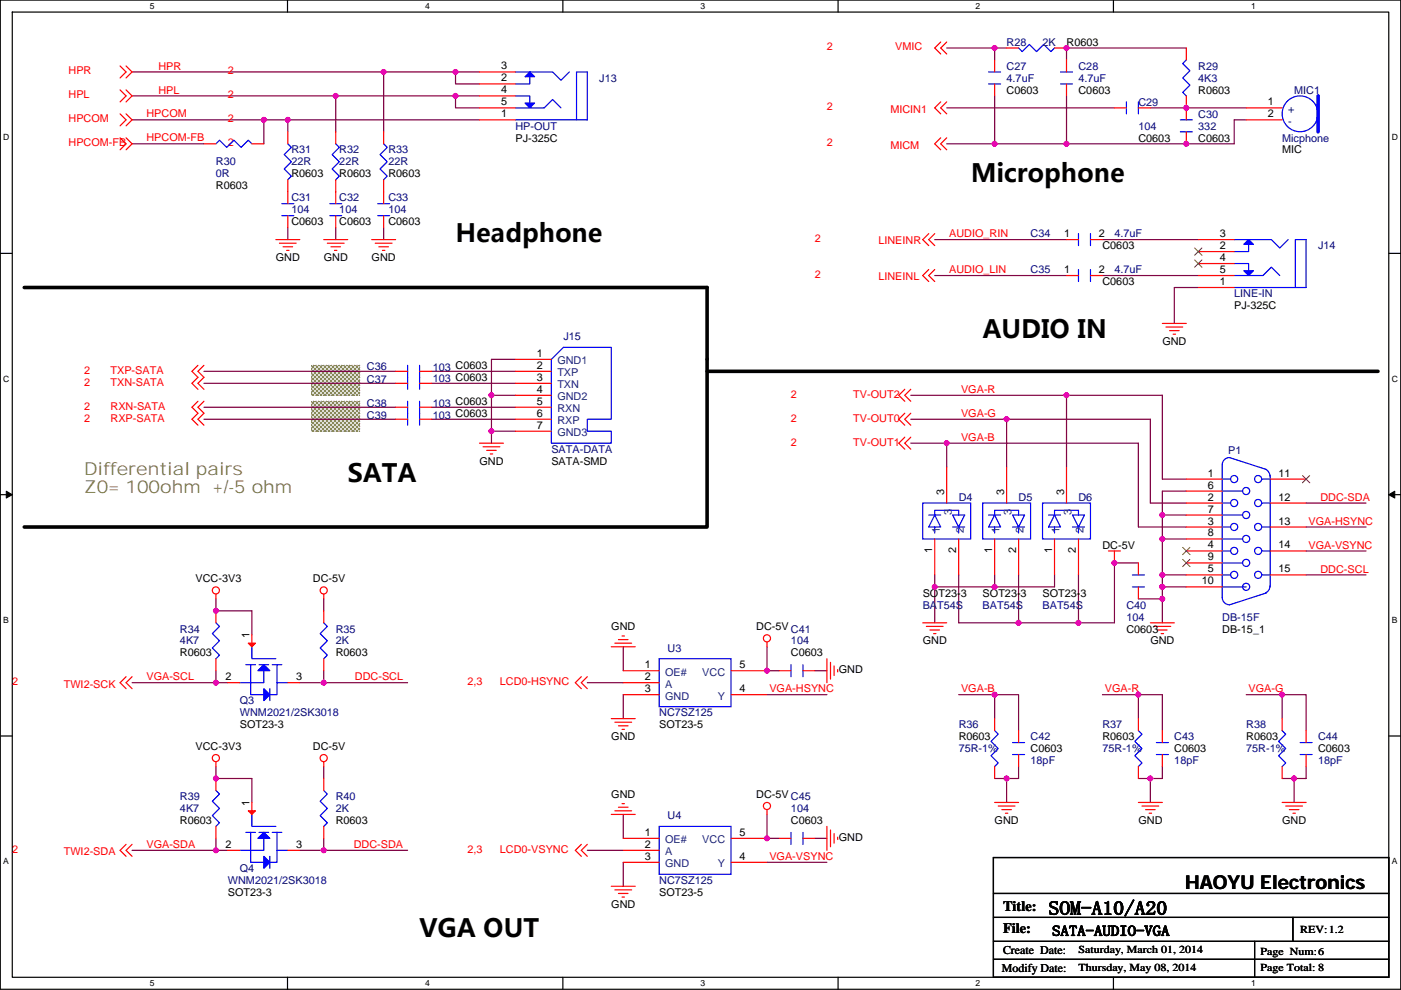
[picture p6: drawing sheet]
<svg xmlns="http://www.w3.org/2000/svg" width="297mm" height="210mm" viewBox="0 0 297 210" stroke-linecap="round" stroke-linejoin="round" font-family="sans-serif">
<path d="M.1 0h296.9v209.8h-296.9zM2.6 2.6h291.8v204.7h-291.8z" fill="none" stroke="#000" stroke-width=".25"/>
<g fill="#fff">
<path d="M31.8 .3h1v2h-1z"/>
<path d="M31.8 207.5h1v2.1h-1z"/>
</g>
<path d="M61 0v2.6M61 207.3v2.5" fill="none" stroke="#000" stroke-width=".25"/>
<g fill="#fff">
<path d="M90.1 .3h1v2h-1z"/>
<path d="M90.1 207.5h1v2.1h-1z"/>
</g>
<path d="M119.3 0v2.6M119.3 207.3v2.5" fill="none" stroke="#000" stroke-width=".25"/>
<g fill="#fff">
<path d="M148.5 .3h1v2h-1z"/>
<path d="M148.5 207.5h1v2.1h-1z"/>
</g>
<path d="M177.7 0v2.6M177.7 207.3v2.5" fill="none" stroke="#000" stroke-width=".25"/>
<g fill="#fff">
<path d="M206.9 .3h1v2h-1z"/>
<path d="M206.9 207.5h1v2.1h-1z"/>
</g>
<path d="M236.1 0v2.6M236.1 207.3v2.5" fill="none" stroke="#000" stroke-width=".25"/>
<g fill="#fff">
<path d="M265.2 .3h1v2h-1z"/>
<path d="M265.2 207.5h1v2.1h-1z"/>
<path d="M.7 28.2h1.3v2h-1.3z"/>
<path d="M295.1 28.2h1.3v2h-1.3z"/>
<path d="M.7 79.3h1.3v2.1h-1.3z"/>
<path d="M295.1 79.3h1.3v2.1h-1.3z"/>
</g>
<path d="M.1 53.7h2.5M294.4 53.7h2.6" fill="none" stroke="#000" stroke-width=".25"/>
<g fill="#fff">
<path d="M.7 130.5h1.2v2h-1.2z"/>
<path d="M295.1 130.5h1.2v2h-1.2z"/>
</g>
<path d="M.1 104.9h2.5M294.4 104.9h2.6" fill="none" stroke="#000" stroke-width=".25"/>
<path d="M1.3 104.2l1.3 .7-1.3 .7zM294.4 104.9l1.3-.7v1.4z" fill="#000" stroke="#000" stroke-width=".21"/>
<g fill="#fff">
<path d="M.7 181.7h1.2v2h-1.2z"/>
<path d="M295.1 181.7h1.2v2h-1.2z"/>
</g>
<path d="M.1 156.1h2.5M294.4 156.1h2.6M210.6 181.9h83.8v25.4h-83.8zM210.6 189.5h83.8M210.6 194.6h83.8M210.6 199.7h83.8M266 199.7v7.6M274.1 194.6v5.1M210.6 203.5h83.8" fill="none" stroke="#000" stroke-width=".25"/>
<g fill="#808040" stroke="#808040" stroke-width=".25" stroke-dasharray="0 .5">
<path d="M66.1 77.5h10.2v6.3h-10.2z" fill-rule="evenodd"/>
<path d="M66.1 85.1h10.2v6.4h-10.2z" fill-rule="evenodd"/>
</g>
<path d="M5.1 61h144.8v50.8h-144.8M149.9 78.8h142.3" fill="none" stroke="#000" stroke-width=".76"/>
<g fill="none" stroke="#800040" stroke-width=".25">
<path d="M28 15.3h53.3M81.3 15.3v12.7M81.3 15.3h15.3M96.6 15.3v2.5h5.1M96.6 15.3h5.1M200.7 10.2h10.2M210.9 10.2v2.5M210.9 10.2h2.5M251.5 10.2h-25.4v2.5M28 20.3h43.2M28 30.5h15.2M28 25.4h27.9v5.1"/>
<path d="M55.9 25.4h5.1M61 25.4h40.7M61 25.4v2.6M71.2 20.3v7.7M71.2 20.3h25.4M96.6 20.3h5.1M96.6 20.3v2.6h5.1M200.7 22.9h35.6M200.7 30.5h10.2M210.9 20.3v10.2M210.9 30.5h15.2M226.1 20.3v10.2"/>
<path d="M243.9 22.9h20.3M264.2 25.4h-2.5v5.1h-35.6M61 48.3v2.5M71.2 48.3v2.5M81.3 48.3v2.5M198.2 50.8h27.9M198.2 58.4h27.9M233.7 50.8h20.4M233.7 58.4h20.4M43.2 78.8h40.7M91.5 78.8h17.8M109.3 76.2h-5.1v7.6h5.1"/>
<path d="M254.1 61h-5.1v7.6M43.2 81.3h40.7M43.2 86.4h40.7M43.2 88.9h40.7M91.5 88.9h17.8M91.5 81.3h17.8M91.5 86.4h17.8M104.2 83.8v7.7h5.1M104.2 91.5v2.5M193.1 94h7.6v5.1M193.1 83.8h33v15.3M193.1 88.9h20.3v10.2"/>
<path d="M200.7 94h40.7v17.8h10.1M213.4 88.9h30.5v17.8h7.6M226.1 83.8h20.3v17.8h5.1M241.4 119.4h-5.1v12.7h-7.6M246.4 109.2v5.1M246.4 114.3v7.6M246.4 109.2h5.1M246.4 114.3h5.1M251.5 104.2h-5.1v5M276.9 116.9h12.7M276.9 111.8h12.7M276.9 106.7h12.7"/>
<path d="M45.8 127v2.6h7.6v5M68.6 127v2.6M132.1 137.2v5.1M162.6 137.2v5.1h2.6M198.2 121.9v2.6M198.2 124.5v7.6M198.2 124.5h12.7M203.3 121.9v10.2h12.7M210.9 121.9v2.6M216 121.9v10.2M216 132.1h12.7M223.6 121.9v2.6h-12.7"/>
<path d="M228.7 121.9v10.2M241.4 127h5M246.4 127v5.1M246.4 121.9h5.1M246.4 124.5h5.1M246.4 121.9v2.6M246.4 124.5v2.5M276.9 121.9h12.7M28 144.8h17.8M45.8 144.8h2.5M45.8 142.3v2.5M63.6 144.8h5"/>
<path d="M68.6 144.8h17.8M68.6 142.3v2.5M124.5 144.8h7.6M132.1 147.3v5.1M162.6 147.3h12.7M172.8 142.3h2.5M203.3 147.3h7.6v5.1M210.9 147.3h5.1v7.7M233.7 147.3h7.7M241.4 147.3h5v7.7M241.4 147.3v5.1M264.2 147.3h7.6v5.1"/>
<path d="M271.8 147.3h5.1v7.7M45.8 162.6v2.5h7.6v5.1M45.8 177.8v2.6M68.6 162.6v2.5M68.6 177.8v2.6M132.1 172.7v5.1M162.6 172.7v5.1h2.6M172.8 177.8h2.5M210.9 165.1h2.5M213.4 165.1v5.1M216 162.6v2.5h-2.6M241.4 165.1h2.5"/>
<path d="M243.9 165.1v5.1M246.4 162.6v2.5h-2.5M271.8 165.1h2.6M274.4 165.1v5.1M276.9 162.6v2.5h-2.5M28 180.4h17.8M45.8 180.4h2.5M63.6 180.4h5M68.6 180.4h17.8M124.5 180.4h7.6M132.1 182.9v5.1M162.6 182.9h12.7"/>
</g>
<g fill="#f0f" stroke="#f0f" stroke-width=".25">
<circle cx="61" cy="25.4" r=".5"/>
<circle cx="55.9" cy="25.4" r=".5"/>
<circle cx="81.3" cy="15.2" r=".5"/>
<circle cx="71.2" cy="20.3" r=".5"/>
<circle cx="246.4" cy="114.3" r=".5"/>
<circle cx="213.4" cy="88.9" r=".5"/>
<circle cx="200.7" cy="94" r=".5"/>
<circle cx="246.4" cy="109.2" r=".5"/>
<circle cx="228.6" cy="132.1" r=".5"/>
<circle cx="215.9" cy="132.1" r=".5"/>
<circle cx="210.9" cy="124.5" r=".5"/>
<circle cx="198.2" cy="124.5" r=".5"/>
<circle cx="226.1" cy="83.8" r=".5"/>
<circle cx="246.4" cy="124.5" r=".5"/>
<circle cx="246.4" cy="121.9" r=".5"/>
<circle cx="246.4" cy="127" r=".5"/>
<circle cx="236.3" cy="119.4" r=".5"/>
<circle cx="210.9" cy="147.3" r=".5"/>
<circle cx="271.8" cy="147.3" r=".5"/>
<circle cx="241.3" cy="147.3" r=".5"/>
<circle cx="213.4" cy="165.1" r=".5"/>
<circle cx="274.4" cy="165.1" r=".5"/>
<circle cx="243.9" cy="165.1" r=".5"/>
<circle cx="162.6" cy="142.2" r=".5"/>
<circle cx="162.6" cy="177.8" r=".5"/>
<circle cx="45.8" cy="180.3" r=".5"/>
<circle cx="68.6" cy="180.3" r=".5"/>
<circle cx="45.8" cy="144.8" r=".5"/>
<circle cx="45.8" cy="129.5" r=".5"/>
<circle cx="45.8" cy="165.1" r=".5"/>
<circle cx="68.6" cy="144.8" r=".5"/>
<circle cx="104.2" cy="83.8" r=".5"/>
<circle cx="104.2" cy="91.4" r=".5"/>
<circle cx="96.6" cy="15.2" r=".5"/>
<circle cx="96.6" cy="20.3" r=".5"/>
<circle cx="210.9" cy="10.2" r=".5"/>
<circle cx="226.1" cy="10.2" r=".5"/>
<circle cx="226.1" cy="30.5" r=".5"/>
<circle cx="210.9" cy="30.5" r=".5"/>
<circle cx="251.5" cy="30.5" r=".5"/>
<circle cx="251.5" cy="22.9" r=".5"/>
</g>
<g fill="none" stroke="#f00" stroke-width=".25">
<path d="M25.5 19.1l1.2 1.2-1.2 1.3M25.5 14l1.2 1.3-1.2 1.2M26.7 19.1l1.3 1.2-1.3 1.3M26.7 14l1.3 1.3-1.3 1.2M101.7 15.3h7.6M101.7 17.8h7.6M199.5 8.9l-1.3 1.3 1.3 1.3M200.7 8.9l-1.2 1.3 1.2 1.3M210.9 17.8v2.5M210.9 12.7v2.6M213.4 10.2h2.6M223.6 10.2h2.5"/>
<path d="M226.1 17.8v2.5M226.1 12.7v2.6M251.5 10.2v2.5M25.5 24.2l1.2 1.2-1.2 1.3M25.5 29.2l1.2 1.3-1.2 1.3M26.7 24.2l1.3 1.2-1.3 1.3M26.7 29.2l1.3 1.3-1.3 1.3M43.2 30.5h2.6M53.4 30.5h2.5M61 38.1v5.1M61 28v2.5M71.2 28v2.5"/>
<path d="M71.2 38.1v5.1M81.3 28v2.5M81.3 38.1v5.1M101.7 20.3h7.6M101.7 22.9h7.6M101.7 25.4h7.6M199.5 21.6l-1.3 1.3 1.3 1.3M199.5 29.2l-1.3 1.3 1.3 1.3M200.7 21.6l-1.2 1.3 1.2 1.3M200.7 29.2l-1.2 1.3 1.2 1.3M236.3 22.9h2.5M241.4 22.9h2.5"/>
<path d="M251.5 20.3v5.1M251.5 28v2.5M264.2 22.9h7.6M264.2 25.4h7.6M58.5 50.8h5.1M59.2 51.6h3.6M60 52.3h2M60.8 53.1h.5M61 45.7v2.6M68.6 50.8h5.1M69.4 51.6h3.6M70.2 52.3h2"/>
<path d="M70.9 53.1h.5M71.2 45.7v2.6M78.8 50.8h5.1M79.6 51.6h3.5M80.3 52.3h2.1M81.1 53.1h.5M81.3 45.7v2.6M196.9 49.6l-1.3 1.2 1.3 1.3M196.9 57.2l-1.3 1.2 1.3 1.3M198.2 49.6l-1.3 1.2 1.3 1.3M198.2 57.2l-1.3 1.2 1.3 1.3M226.1 50.8h2.6"/>
<path d="M226.1 58.4h2.6M231.2 50.8h2.5M231.2 58.4h2.5M254.1 50.8h7.6M254.1 53.4h7.6M254.1 55.9h7.6M254.1 58.4h7.6M42 77.5l-1.3 1.3 1.3 1.2-1.3 1.3 1.3 1.3M43.2 77.5l-1.2 1.3 1.2 1.2-1.2 1.3 1.2 1.3M83.9 78.8h2.5M89 78.8h2.5M109.3 76.2h7.6"/>
<path d="M109.3 78.8h7.6M246.4 68.6h5.1M247.2 69.4h3.6M248 70.1h2M248.7 70.9h.5M254.1 61h7.6M42 85.1l-1.3 1.3 1.3 1.3-1.3 1.2 1.3 1.3M43.2 85.1l-1.2 1.3 1.2 1.3-1.2 1.2 1.2 1.3M83.9 81.3h2.5M83.9 86.4h2.5M83.9 88.9h2.5M89 81.3h2.5"/>
<path d="M89 86.4h2.5M89 88.9h2.5M101.7 94h5M102.4 94.8h3.6M103.2 95.5h2M103.9 96.3h.6M109.3 81.3h7.6M109.3 83.8h7.6M109.3 86.4h7.6M109.3 88.9h7.6M109.3 91.5h7.6M191.8 92.7l-1.2 1.3 1.2 1.3"/>
<path d="M191.8 82.6l-1.2 1.2 1.2 1.3M191.8 87.7l-1.2 1.2 1.2 1.3M193.1 92.7l-1.3 1.3 1.3 1.3M193.1 82.6l-1.3 1.2 1.3 1.3M193.1 87.7l-1.3 1.2 1.3 1.3M200.7 99.1v7.6M213.4 99.1v7.6M226.1 99.1v7.6M198.2 114.3v7.6M203.3 114.3v7.6M210.9 114.3v7.6M216 114.3v7.6"/>
<path d="M223.6 114.3v7.6M228.7 114.3v7.6M235 116.9h2.6M236.3 116.9v2.5M241.4 119.4v2.5M251.5 101.6h7.6M251.5 106.7h7.6M251.5 111.8h7.6M251.5 116.9h7.6M251.5 104.2h7.6M251.5 109.2h7.6M251.5 114.3h7.6"/>
<path d="M251.5 119.4h7.6M269.3 101.6h7.6M269.3 106.7h7.6M269.3 111.8h7.6M269.3 116.9h7.6M45.8 126v1M45.8 129.6v2.5M45.8 139.7v2.6M53.4 134.6v2.6M68.6 126v1M68.6 129.6v2.5M68.6 139.7v2.6"/>
<path d="M129.6 137.2h5.1M130.4 136.4h3.5M131.1 135.7h2.1M131.9 134.9h.5M162.6 136.2v1M175.3 139.7v5.1M195.6 132.1h5.1M196.4 132.9h3.6M197.2 133.6h2M197.9 134.4h.5M241.4 124.5v2.5M243.9 132.1h5.1"/>
<path d="M244.7 132.9h3.5M245.4 133.6h2.1M246.2 134.4h.5M251.5 121.9h7.6M251.5 124.5h7.6M269.3 121.9h7.6M26.7 143.5l-1.2 1.3 1.2 1.3M28 143.5l-1.3 1.3 1.3 1.3M48.3 144.8h2.6M61 144.8h2.6M123.3 143.5l-1.3 1.3 1.3 1.3M124.5 143.5l-1.2 1.3 1.2 1.3"/>
<path d="M129.6 152.4h5.1M130.4 153.2h3.5M131.1 153.9h2.1M131.9 154.7h.5M132.1 142.3h7.7M132.1 144.8h7.7M132.1 147.3h7.7M155 147.3h7.6M155 142.3h7.6M165.2 142.3h2.5M170.2 142.3h2.6M176.1 140.5v3.5"/>
<path d="M176.8 141.2v2.1M177.6 142v.5M210.9 152.4v2.6M216 155v2.5M241.4 152.4v2.6M246.4 155v2.5M271.8 152.4v2.6M276.9 155v2.5M26.7 179.1l-1.2 1.3 1.2 1.2M28 179.1l-1.3 1.3 1.3 1.2M45.8 161.6v1M45.8 165.1v2.6"/>
<path d="M45.8 175.3v2.5M53.4 170.2v2.5M68.6 161.6v1M68.6 165.1v2.6M68.6 175.3v2.5M123.3 179.1l-1.3 1.3 1.3 1.2M124.5 179.1l-1.2 1.3 1.2 1.2M129.6 172.7h5.1M130.4 172h3.5M131.1 171.2h2.1M131.9 170.5h.5M132.1 177.8h7.7"/>
<path d="M155 177.8h7.6M162.6 171.7v1M165.2 177.8h2.5M170.2 177.8h2.6M175.3 175.3v5.1M176.1 176v3.6M176.8 176.8v2M177.6 177.6v.5M210.9 170.2h5.1M210.9 162.6v2.5M211.6 171h3.6M212.4 171.7h2"/>
<path d="M213.2 172.5h.5M216 160v2.6M241.4 170.2h5M241.4 162.6v2.5M242.1 171h3.6M242.9 171.7h2M243.6 172.5h.6M246.4 160v2.6M271.8 170.2h5.1M271.8 162.6v2.5M272.6 171h3.6M273.4 171.7h2"/>
<path d="M274.1 172.5h.5M276.9 160v2.6M48.3 180.4h2.6M61 180.4h2.6M129.6 188h5.1M130.4 188.7h3.5M131.1 189.5h2.1M131.9 190.3h.5M132.1 180.4h7.7M132.1 182.9h7.7M155 182.9h7.6"/>
<circle cx="45.8" cy="125.2" r=".76"/>
<circle cx="68.6" cy="125.2" r=".76"/>
<circle cx="162.6" cy="135.4" r=".76"/>
<circle cx="45.8" cy="160.8" r=".76"/>
<circle cx="68.6" cy="160.8" r=".76"/>
<circle cx="162.6" cy="170.9" r=".76"/>
</g>
<g fill="none" stroke="#00f" stroke-width=".25">
<path d="M109.3 15.3h7.9l1.7 1.7 1.8-1.7M112.3 16.3v1.5h-3M209.6 17.8h2.6M209.6 15.3h2.6M216 10.2l.7 .7 1.5-1.5 1.6 1.5 1.5-1.5 1.5 1.5 .8-.7M224.8 17.8h2.6M224.8 15.3h2.6M251.5 12.7l-.7 .8 1.5 1.5-1.5 1.5 1.5 1.6-1.5 1.5 .7 .7M45.8 30.5l.7-.8 1.6 1.6 1.5-1.6 1.5 1.6 1.5-1.6 .8 .8M61 30.5l.8 .8-1.5 1.5 1.5 1.5-1.5 1.5 1.5 1.6-.8 .7M71.2 30.5l.7 .8-1.5 1.5 1.5 1.5-1.5 1.5 1.5 1.6-.7 .7M81.3 30.5l.8 .8-1.5 1.5 1.5 1.5-1.5 1.5 1.5 1.6-.8 .7"/>
<path d="M109.3 20.3h3v1.6M109.3 22.9h6.1l1.8-1.8 1.7 1.8M109.3 25.4h15.2v-10.1h-2.3v10.1M238.8 21.6v2.6M241.4 21.6v2.6M250.2 25.4h2.6M250.2 28h2.6M59.8 45.7h2.5M59.8 43.2h2.5M69.9 45.7h2.6M69.9 43.2h2.6M80.1 45.7h2.5"/>
<path d="M80.1 43.2h2.5M228.7 49.6v2.5M228.7 57.2v2.5M231.2 49.6v2.5M231.2 57.2v2.5M261.7 55.9h3v1.5M261.7 50.8h7.9l1.7 1.8 1.8-1.8M261.7 58.4h6.1l1.8-1.7 1.7 1.7M264.7 51.8v1.6h-3M86.4 77.5v5.1M89 77.5v5.1M116.9 76.2l2.5-2.5h10.2v15.2h-5.1v2.6h5.1v2.5h-12.7z"/>
<path d="M274.6 61v-10.2h2.3v10.2h-15.2M86.4 85.1v5.1M89 85.1v5.1M259.1 98.6v28.2M260.6 97a1.51 1.51 0 0 0-1.5 1.6M260.7 97l7.8 2.6M268.3 99.5a1.75 1.75 0 0 1 1 1.6M195.6 106.7h10.2v7.6h-10.2zM196.9 109.2h2.6M198.2 109.2l1.3 2.6h-2.6zM198.2 109.2v-1h5.1v1M198.2 111.8v1.3"/>
<path d="M202 109.2h2.5l-1.2 2.6zM202 111.8h2.5M203.3 111.8v1.3M208.3 106.7h10.2v7.6h-10.2zM209.6 109.2h2.6M210.9 109.2l1.3 2.6h-2.6zM210.9 109.2v-1h5.1v1M210.9 111.8v1.3M214.7 109.2h2.5l-1.2 2.6zM214.7 111.8h2.5M216 111.8v1.3M221 106.7h10.2v7.6h-10.2z"/>
<path d="M222.3 109.2h2.6M223.6 109.2l1.3 2.6h-2.6zM223.6 109.2v-1h5.1v1M223.6 111.8v1.3M227.4 109.2h2.5l-1.2 2.6zM227.4 111.8h2.5M228.7 111.8v1.3M259.1 104.2h4.4M259.1 109.2h4.4M259.1 114.3h4.4M259.1 119.4h4.4M259.1 101.6h1.8"/>
<path d="M259.1 106.7h1.8M259.1 111.8h1.8M259.1 116.9h1.8M267.5 116.9h1.8M267.5 111.8h1.8M267.5 106.7h1.8M267.5 101.6h1.8M269.3 100.9v23.6M45.8 132.1l.7 .8-1.5 1.5 1.5 1.5-1.5 1.5 1.5 1.6-.7 .7M53.4 137.2v2.5h5.1M68.6 132.1l.8 .8-1.5 1.5 1.5 1.5-1.5 1.5 1.5 1.6-.8 .7M139.8 139.7h15.2v10.2h-15.2z"/>
<path d="M240.1 124.5h2.5M240.1 121.9h2.5M259.1 121.9h1.8M259.1 126.7a1.53 1.53 0 0 0 1.5 1.6M259.1 124.5h5.1M267.5 121.9h1.8M268.5 125.8l-7.8 2.5M269.3 124.2a1.76 1.76 0 0 1-1 1.6M52.1 141h2.1M53.1 141v6.3h2.8M54.9 141h2.1M55.9 142.3v2.5h-5"/>
<path d="M57.2 146.1v2.5M57.7 141h2.1M58.7 141v6.3h-1.5M58.7 144.8h2.3M167.7 141v2.5M170.2 141v2.5M210.9 155l.7 .7-1.5 1.5 1.5 1.6-1.5 1.5 1.5 1.5-.7 .8M214.7 157.5h2.5M241.4 155l.7 .7-1.5 1.5 1.5 1.6-1.5 1.5 1.5 1.5-.7 .8M245.2 157.5h2.5M271.8 155l.8 .7-1.5 1.5 1.5 1.6-1.5 1.5 1.5 1.5-.8 .8M275.6 157.5h2.6"/>
<path d="M45.8 167.7l.7 .7-1.5 1.5 1.5 1.6-1.5 1.5 1.5 1.5-.7 .8M52.1 176.6h2.1M53.1 176.6v6.3h2.8M53.4 172.7v2.6h5.1M54.9 176.6h2.1M55.9 177.8v2.6h-5M57.7 176.6h2.1M58.7 176.6v6.3h-1.5M68.6 167.7l.8 .7-1.5 1.5 1.5 1.6-1.5 1.5 1.5 1.5-.8 .8M139.8 175.3h15.2v10.1h-15.2zM167.7 176.6v2.5M170.2 176.6v2.5"/>
<path d="M214.7 160h2.5M245.2 160h2.5M275.6 160h2.6M57.2 181.6v2.6M58.7 180.4h2.3"/>
<circle cx="275.6" cy="24.1" r="3.8"/>
<circle cx="261.7" cy="106.7" r=".76"/>
<circle cx="261.7" cy="111.8" r=".76"/>
<circle cx="261.7" cy="101.6" r=".76"/>
<circle cx="261.7" cy="116.8" r=".76"/>
<circle cx="264.2" cy="119.4" r=".76"/>
<circle cx="264.2" cy="109.2" r=".76"/>
<circle cx="264.2" cy="104.1" r=".76"/>
<circle cx="264.2" cy="114.3" r=".76"/>
<circle cx="266.7" cy="116.8" r=".76"/>
<circle cx="266.7" cy="101.6" r=".76"/>
<circle cx="266.7" cy="106.7" r=".76"/>
<circle cx="266.7" cy="111.8" r=".76"/>
<circle cx="261.7" cy="121.9" r=".76"/>
<circle cx="264.2" cy="124.5" r=".76"/>
<circle cx="266.7" cy="121.9" r=".76"/>
</g>
<g fill="#00f" stroke="#00f" stroke-width=".25">
<path d="M263.7 51.8l1-1 1 1z" fill-rule="evenodd"/>
<path d="M263.7 57.4h2l-1 1z" fill-rule="evenodd"/>
<path d="M55.9 141l1.3 1.3h-2.5z" fill-rule="evenodd"/>
<path d="M55.9 146.1l1.3 1.2-1.3 1.3z" fill-rule="evenodd"/>
<path d="M111.3 16.3l1-1 1 1z" fill-rule="evenodd"/>
<path d="M111.3 21.9h2l-1 1z" fill-rule="evenodd"/>
<path d="M55.9 176.6l1.3 1.2h-2.5z" fill-rule="evenodd"/>
<path d="M55.9 181.6l1.3 1.3-1.3 1.3z" fill-rule="evenodd"/>
</g>
<path d="M253.3 52.6l1.5 1.5M253.3 55.1l1.5 1.6M254.8 52.6l-1.5 1.5M254.8 55.1l-1.5 1.6M250.8 116.1l1.5 1.5M250.8 118.6l1.5 1.6M252.3 116.1l-1.6 1.5M252.3 118.6l-1.6 1.6M276.2 100.9l1.5 1.5M277.7 100.9l-1.6 1.5" fill="none" stroke="#804000" stroke-width=".21"/>
<path d="M279.5 20.3v7.7" fill="none" stroke="#00f" stroke-width=".76"/>
<g fill="#f00" stroke="#f00" stroke-width=".25">
<path d="M52.6 136.4h1.6l-.8 .8z"/>
<path d="M52.6 172h1.6l-.8 .7z"/>
</g>
<g font-size="5.3">
<text x="205.8" y="38.7">Microphone</text>
<text x="96.6" y="51.4">Headphone</text>
<text x="208.3" y="71.7">AUDIO IN</text>
<text x="73.7" y="102.2">SATA</text>
<text x="89" y="198.7">VGA OUT</text>
</g>
<g font-size="4.1">
<text x="251.3" y="188.5">HAOYU Electronics</text>
<text x="222.3" y="194">SOM-A10/A20</text>
</g>
<g font-size="3.8" fill="#808040">
<text x="17.8" y="100.7">Differential pairs</text>
<text x="17.8" y="104.5">Z0= 100ohm +/-5 ohm</text>
</g>
<g font-size="3">
<text x="212.7" y="193.3">Title:</text>
<text x="212.7" y="197.9">File:</text>
<text x="223.1" y="198.5">SATA-AUDIO-VGA</text>
</g>
<g font-size="2.5">
<text x="212.7" y="202.4">Create Date:</text>
<text x="212.4" y="206.2">Modify Date:</text>
</g>
<g font-size="2.3" fill="#f00">
<text x="175.3" y="10.7">2</text>
<text x="189.8" y="10.7">VMIC</text>
<text x="14.5" y="15.8">HPR</text>
<text x="33.6" y="14.8">HPR</text>
<text x="48.3" y="15.8">2</text>
<text x="14.5" y="20.9">HPL</text>
<text x="33.6" y="19.8">HPL</text>
<text x="48.3" y="20.9">2</text>
<text x="175.3" y="23.4">2</text>
<text x="188.8" y="23.9">MICIN1</text>
<text x="14.5" y="26">HPCOM</text>
<text x="31" y="30">HPCOM-FB</text>
<text x="31" y="24.9">HPCOM</text>
<text x="48.3" y="26">2</text>
<text x="14.5" y="31">HPCOM-FB</text>
<text x="48.3" y="31">2</text>
<text x="175.3" y="31">2</text>
<text x="188.8" y="31.5">MICM</text>
<text x="172.8" y="51.4">2</text>
<text x="186.2" y="51.9">LINEINR</text>
<text x="201.2" y="50.3">AUDIO_RIN</text>
<text x="172.8" y="59">2</text>
<text x="186.2" y="59.5">LINEINL</text>
<text x="201.2" y="57.9">AUDIO_LIN</text>
<text x="17.8" y="79.3">2</text>
<text x="17.8" y="81.8">2</text>
<text x="23.4" y="79.3">TXP-SATA</text>
<text x="23.4" y="81.8">TXN-SATA</text>
<text x="203.8" y="83.3">VGA-R</text>
<text x="17.8" y="89.5">2</text>
<text x="17.8" y="86.9">2</text>
<text x="23.4" y="89.5">RXP-SATA</text>
<text x="23.4" y="86.9">RXN-SATA</text>
<text x="167.7" y="84.4">2</text>
<text x="167.7" y="89.5">2</text>
<text x="180.9" y="84.4">TV-OUT2</text>
<text x="180.9" y="89.5">TV-OUT0</text>
<text x="203.8" y="88.4">VGA-G</text>
<text x="167.7" y="94.5">2</text>
<text x="180.9" y="94.5">TV-OUT1</text>
<text x="203.8" y="93.5">VGA-B</text>
<text x="280" y="106.2">DDC-SDA</text>
<text x="277.4" y="111.3">VGA-HSYNC</text>
<text x="277.4" y="116.4">VGA-VSYNC</text>
<text x="280" y="121.4">DDC-SCL</text>
<text x="2.6" y="145.3">2</text>
<text x="13.5" y="145.8">TWI2-SCK</text>
<text x="31" y="144.3">VGA-SCL</text>
<text x="75.2" y="144.3">DDC-SCL</text>
<text x="99.1" y="145.3">2,3</text>
<text x="106" y="145.3">LCD0-HSYNC</text>
<text x="163.1" y="146.8">VGA-HSYNC</text>
<text x="203.8" y="146.8">VGA-B</text>
<text x="234.2" y="146.8">VGA-R</text>
<text x="264.7" y="146.8">VGA-G</text>
<text x="31" y="179.9">VGA-SDA</text>
<text x="75" y="179.9">DDC-SDA</text>
<text x="2.6" y="180.9">2</text>
<text x="13.5" y="181.4">TWI2-SDA</text>
<text x="99.1" y="180.9">2,3</text>
<text x="106" y="180.9">LCD0-VSYNC</text>
<text x="163.1" y="182.4">VGA-VSYNC</text>
</g>
<g font-size="2.3" fill="#000080">
<text x="213.4" y="9.7">R28</text>
<text x="221" y="9.7">2K</text>
<text x="127.1" y="17.3">J13</text>
<text x="213.4" y="14.8">C27</text>
<text x="213.4" y="17.3">4.7uF</text>
<text x="228.7" y="14.8">C28</text>
<text x="228.7" y="17.3">4.7uF</text>
<text x="254.1" y="14.8">R29</text>
<text x="254.1" y="17.3">4K3</text>
<text x="241.4" y="22.4">C29</text>
<text x="274.4" y="19.9">MIC1</text>
<text x="109.3" y="27.5">HP-OUT</text>
<text x="241.4" y="27.5">104</text>
<text x="254.1" y="24.9">C30</text>
<text x="254.1" y="27.5">332</text>
<text x="45.8" y="35.1">R30</text>
<text x="61.8" y="32.6">R31</text>
<text x="61.8" y="35.1">22R</text>
<text x="71.9" y="32.6">R32</text>
<text x="71.9" y="35.1">22R</text>
<text x="82.4" y="32.6">R33</text>
<text x="82.4" y="35.1">22R</text>
<text x="271.8" y="30">Micphone</text>
<text x="45.8" y="37.6">0R</text>
<text x="61.8" y="42.7">C31</text>
<text x="61.8" y="45.3">104</text>
<text x="71.9" y="42.7">C32</text>
<text x="71.9" y="45.3">104</text>
<text x="82.4" y="42.7">C33</text>
<text x="82.4" y="45.3">104</text>
<text x="218.5" y="50.3">C34</text>
<text x="236.3" y="50.3">4.7uF</text>
<text x="279.5" y="52.9">J14</text>
<text x="218.5" y="58">C35</text>
<text x="236.3" y="58">4.7uF</text>
<text x="261.7" y="63">LINE-IN</text>
<text x="119.4" y="72.2">J15</text>
<text x="77.8" y="78.5">C36</text>
<text x="77.8" y="81.3">C37</text>
<text x="91.8" y="78.8">103 C0603</text>
<text x="91.8" y="81.1">103 C0603</text>
<text x="77.8" y="86.4">C38</text>
<text x="77.8" y="88.9">C39</text>
<text x="91.8" y="86.4">103 C0603</text>
<text x="91.8" y="88.9">103 C0603</text>
<text x="116.9" y="96.1">SATA-DATA</text>
<text x="260.4" y="96.3">P1</text>
<text x="203.3" y="106.2">D4</text>
<text x="216" y="106.2">D5</text>
<text x="228.7" y="106.2">D6</text>
<text x="195.6" y="129.1">BAT54S</text>
<text x="208.3" y="129.1">BAT54S</text>
<text x="221" y="129.1">BAT54S</text>
<text x="238.8" y="129.1">C40</text>
<text x="238.8" y="131.6">104</text>
<text x="259.1" y="131.6">DB-15F</text>
<text x="38.2" y="134.2">R34</text>
<text x="38.2" y="136.7">4K7</text>
<text x="71.2" y="134.2">R35</text>
<text x="71.2" y="136.7">2K</text>
<text x="167.7" y="136.7">104</text>
<text x="141.5" y="138.2">U3</text>
<text x="50.9" y="149.4">Q3</text>
<text x="50.9" y="151.9">WNM2021/2SK3018</text>
<text x="139.8" y="151.9">NC7SZ125</text>
<text x="203.3" y="154.5">R36</text>
<text x="233.7" y="154.5">R37</text>
<text x="264.2" y="154.5">R38</text>
<text x="203.3" y="159.6">75R-1%</text>
<text x="218.5" y="157">C42</text>
<text x="233.7" y="159.6">75R-1%</text>
<text x="249" y="157">C43</text>
<text x="264.2" y="159.6">75R-1%</text>
<text x="279.5" y="157">C44</text>
<text x="218.5" y="162.1">18pF</text>
<text x="249" y="162.1">18pF</text>
<text x="279.5" y="162.1">18pF</text>
<text x="38.2" y="169.7">R39</text>
<text x="38.2" y="172.3">4K7</text>
<text x="71.2" y="169.7">R40</text>
<text x="71.2" y="172.3">2K</text>
<text x="141.5" y="173.8">U4</text>
<text x="167.7" y="172.3">104</text>
<text x="50.9" y="185">Q4</text>
<text x="48.3" y="187.5">WNM2021/2SK3018</text>
<text x="139.8" y="187.5">NC7SZ125</text>
</g>
<g font-size="2.3">
<text x="226.1" y="9.7">R0603</text>
<text x="106.2" y="14.7">3</text>
<text x="106.2" y="17.3">2</text>
<text x="106.2" y="19.8">4</text>
<text x="106.2" y="22.4">5</text>
<text x="213.4" y="19.9">C0603</text>
<text x="228.7" y="19.9">C0603</text>
<text x="254.1" y="19.9">R0603</text>
<text x="268.8" y="22.4">1</text>
<text x="106.2" y="24.9">1</text>
<text x="268.8" y="24.9">2</text>
<text x="109.3" y="30">PJ-325C</text>
<text x="241.4" y="30">C0603</text>
<text x="254.1" y="30">C0603</text>
<text x="271.8" y="32.6">MIC</text>
<text x="45.8" y="40.2">R0603</text>
<text x="61.8" y="37.6">R0603</text>
<text x="71.9" y="37.6">R0603</text>
<text x="82.4" y="37.6">R0603</text>
<text x="61.8" y="47.8">C0603</text>
<text x="71.9" y="47.8">C0603</text>
<text x="82.4" y="47.8">C0603</text>
<text x="225.6" y="50.3">1</text>
<text x="233" y="50.3">2</text>
<text x="233.7" y="52.9">C0603</text>
<text x="258.6" y="50.3">3</text>
<text x="258.6" y="52.8">2</text>
<text x="58.5" y="55.4">GND</text>
<text x="68.6" y="55.4">GND</text>
<text x="78.8" y="55.4">GND</text>
<text x="225.6" y="57.9">1</text>
<text x="233" y="57.9">2</text>
<text x="258.6" y="55.4">4</text>
<text x="258.6" y="57.9">5</text>
<text x="233.7" y="60.5">C0603</text>
<text x="258.6" y="60.5">1</text>
<text x="261.7" y="65.6">PJ-325C</text>
<text x="113.9" y="75.7">1</text>
<text x="246.4" y="73.2">GND</text>
<text x="113.9" y="78.2">2</text>
<text x="113.9" y="80.8">3</text>
<text x="113.9" y="83.3">4</text>
<text x="113.9" y="85.9">5</text>
<text x="113.9" y="88.4">6</text>
<text x="113.9" y="90.9">7</text>
<text x="101.7" y="98.6">GND</text>
<text x="116.9" y="98.6">SATA-SMD</text>
<text x="256.1" y="101.1">1</text>
<text x="271.1" y="101.1">11</text>
<text x="200.2" y="104.9" transform="rotate(-90 200.2 104.9)">3</text>
<text x="212.9" y="104.9" transform="rotate(-90 212.9 104.9)">3</text>
<text x="225.6" y="104.9" transform="rotate(-90 225.6 104.9)">3</text>
<text x="256.1" y="106.2">2</text>
<text x="256.1" y="103.6">6</text>
<text x="271.1" y="106.2">12</text>
<text x="256.1" y="111.3">3</text>
<text x="256.1" y="108.7">7</text>
<text x="256.1" y="113.8">8</text>
<text x="271.1" y="111.3">13</text>
<text x="197.7" y="117.4" transform="rotate(-90 197.7 117.4)">1</text>
<text x="202.7" y="117.4" transform="rotate(-90 202.7 117.4)">2</text>
<text x="210.4" y="117.4" transform="rotate(-90 210.4 117.4)">1</text>
<text x="215.4" y="117.4" transform="rotate(-90 215.4 117.4)">2</text>
<text x="223.1" y="117.4" transform="rotate(-90 223.1 117.4)">1</text>
<text x="228.1" y="117.4" transform="rotate(-90 228.1 117.4)">2</text>
<text x="233.7" y="116.4">DC-5V</text>
<text x="256.1" y="116.3">4</text>
<text x="256.1" y="118.9">9</text>
<text x="271.1" y="116.3">14</text>
<text x="41.5" y="123.5">VCC-3V3</text>
<text x="66.4" y="123.5">DC-5V</text>
<text x="254.8" y="124">10</text>
<text x="256.1" y="121.4">5</text>
<text x="271.1" y="121.4">15</text>
<text x="195.6" y="126.5">SOT23-3</text>
<text x="208.3" y="126.5">SOT23-3</text>
<text x="221" y="126.5">SOT23-3</text>
<text x="52.9" y="135.4" transform="rotate(-90 52.9 135.4)">1</text>
<text x="129.6" y="133.6">GND</text>
<text x="160.3" y="133.6">DC-5V C41</text>
<text x="195.6" y="136.7">GND</text>
<text x="238.8" y="134.2">C0603</text>
<text x="243.9" y="136.7">GND</text>
<text x="259.1" y="134.2">DB-15_1</text>
<text x="38.2" y="139.2">R0603</text>
<text x="71.2" y="139.2">R0603</text>
<text x="136.7" y="141.7">1</text>
<text x="156.8" y="141.7">5</text>
<text x="167.7" y="139.2">C0603</text>
<text x="177.9" y="142.8">GND</text>
<text x="47.8" y="144.3">2</text>
<text x="62.8" y="144.3">3</text>
<text x="136.7" y="144.3">2</text>
<text x="136.7" y="146.8">3</text>
<text x="156.8" y="146.8">4</text>
<text x="50.9" y="154.5">SOT23-3</text>
<text x="139.8" y="154.5">SOT23-5</text>
<text x="41.5" y="159">VCC-3V3</text>
<text x="66.4" y="159">DC-5V</text>
<text x="129.6" y="157">GND</text>
<text x="203.3" y="157">R0603</text>
<text x="218.5" y="159.6">C0603</text>
<text x="233.7" y="157">R0603</text>
<text x="249" y="159.6">C0603</text>
<text x="264.2" y="157">R0603</text>
<text x="279.5" y="159.6">C0603</text>
<text x="52.9" y="171" transform="rotate(-90 52.9 171)">1</text>
<text x="129.6" y="169.2">GND</text>
<text x="160.3" y="169.2">DC-5V C45</text>
<text x="38.2" y="174.8">R0603</text>
<text x="47.8" y="179.8">2</text>
<text x="62.8" y="179.8">3</text>
<text x="71.2" y="174.8">R0603</text>
<text x="136.7" y="177.3">1</text>
<text x="136.7" y="179.8">2</text>
<text x="156.8" y="177.3">5</text>
<text x="167.7" y="174.8">C0603</text>
<text x="177.9" y="178.4">GND</text>
<text x="210.9" y="174.8">GND</text>
<text x="241.4" y="174.8">GND</text>
<text x="271.8" y="174.8">GND</text>
<text x="136.7" y="182.4">3</text>
<text x="156.8" y="182.4">4</text>
<text x="48.3" y="190">SOT23-3</text>
<text x="139.8" y="190">SOT23-5</text>
<text x="129.6" y="192.6">GND</text>
<text x="275.7" y="197.9">REV:1.2</text>
<text x="228.7" y="202.2">Saturday, March 01, 2014</text>
<text x="267.3" y="202.5">Page Num:6</text>
<text x="228.7" y="206">Thursday, May 08, 2014</text>
<text x="267.3" y="206">Page Total: 8</text>
</g>
<g font-size="2.3" fill="#004080">
<text x="273.1" y="23.9">+</text>
<text x="273.1" y="26.5">-</text>
<text x="118.2" y="77.3">GND1</text>
<text x="118.2" y="79.8">TXP</text>
<text x="118.2" y="82.3">TXN</text>
<text x="118.2" y="84.9">GND2</text>
<text x="118.2" y="87.4">RXN</text>
<text x="118.2" y="90">RXP</text>
<text x="118.2" y="92.5">GND3</text>
<text x="199.2" y="113.1" transform="rotate(-90 199.2 113.1)">1</text>
<text x="201.8" y="109.3" transform="rotate(-90 201.8 109.3)">3</text>
<text x="204.3" y="113.1" transform="rotate(-90 204.3 113.1)">2</text>
<text x="211.9" y="113.1" transform="rotate(-90 211.9 113.1)">1</text>
<text x="214.5" y="109.3" transform="rotate(-90 214.5 109.3)">3</text>
<text x="217" y="113.1" transform="rotate(-90 217 113.1)">2</text>
<text x="224.6" y="113.1" transform="rotate(-90 224.6 113.1)">1</text>
<text x="227.2" y="109.3" transform="rotate(-90 227.2 109.3)">3</text>
<text x="229.7" y="113.1" transform="rotate(-90 229.7 113.1)">2</text>
<text x="141" y="143.3">OE#</text>
<text x="148.9" y="143.3">VCC</text>
<text x="141" y="145.8">A</text>
<text x="141" y="148.4">GND</text>
<text x="152.2" y="148.4">Y</text>
<text x="141" y="178.9">OE#</text>
<text x="148.9" y="178.9">VCC</text>
<text x="141" y="181.4">A</text>
<text x="141" y="183.9">GND</text>
<text x="152.2" y="183.9">Y</text>
</g>
<g font-size="1.8">
<text x="31.8" y="1.9">5</text>
<text x="90.1" y="1.9">4</text>
<text x="148.5" y="1.9">3</text>
<text x="206.9" y="1.9">2</text>
<text x="265.2" y="1.9">1</text>
<text x=".7" y="29.8">D</text>
<text x="295.1" y="29.8">D</text>
<text x=".7" y="81">C</text>
<text x="295.1" y="81">C</text>
<text x=".7" y="132.1">B</text>
<text x="295.1" y="132.1">B</text>
<text x=".7" y="183.3">A</text>
<text x="295.1" y="183.3">A</text>
<text x="31.8" y="209.2">5</text>
<text x="90.1" y="209.2">4</text>
<text x="148.5" y="209.2">3</text>
<text x="206.9" y="209.2">2</text>
<text x="265.2" y="209.2">1</text>
</g>
</svg>
